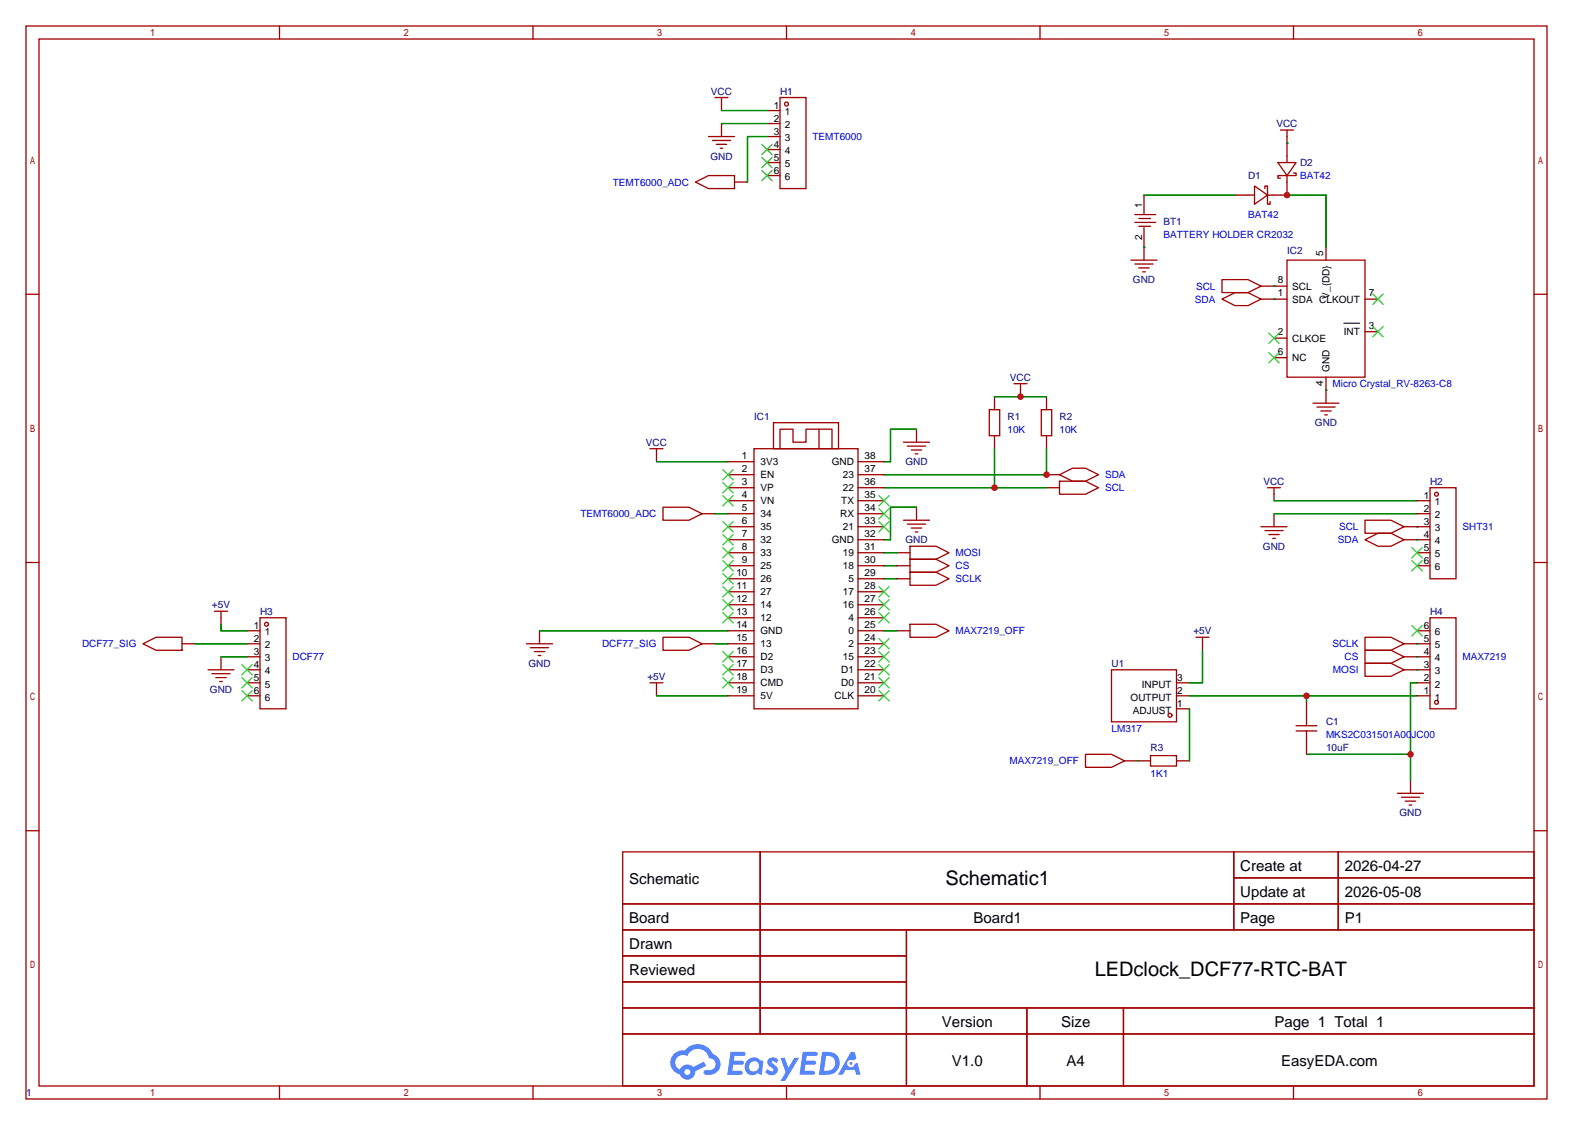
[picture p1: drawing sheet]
<svg xmlns="http://www.w3.org/2000/svg" width="307mm" height="220mm" viewBox="0 0 307 220" stroke-linecap="round" stroke-linejoin="round" font-family="sans-serif">
<g fill="none" stroke="#a10000" stroke-width=".25">
<path d="M5.1 5.1h297.2v209.5h-297.2zM7.6 7.6h292.1v204.5h-292.1zM54.6 5.1v2.5M104.1 5.1v2.5M153.7 5.1v2.5M203.2 5.1v2.5M252.7 5.1v2.5M5.1 57.5h2.5M299.7 57.5h2.6M5.1 109.9h2.5M299.7 109.9h2.6M5.1 162.2h2.5"/>
<path d="M121.7 166.4h178v45.7h-178zM121.7 176.5h178M148.5 166.4v35.5M241.1 166.4v15.2M241.1 171.4h58.6M261.5 166.4v15.2M299.7 162.2h2.6M121.7 181.6h178M121.7 186.7h55.4M121.7 196.8h178M121.7 191.8h55.4M177.1 181.6v30.5"/>
<path d="M200.6 196.8v15.3M219.5 196.8v15.3M54.6 212.1v2.5M104.1 212.1v2.5M121.7 201.9h178M153.7 212.1v2.5M203.2 212.1v2.5M252.7 212.1v2.5"/>
</g>
<g fill="#5487ff">
<path d="M150.2 206.8a1.3 1.3 0 0 1 1.9 .3l-.4 .6a.54 .54 0 0 0-.9-.3l.1 .3a1.58 1.58 0 0 1 1 1.5 1.43 1.43 0 0 1-2.4 .2l.5-.6a.64 .64 0 0 0 .5 .4 .64 .64 0 0 0 .7-.2l-.2-.3a1.35 1.35 0 0 1-.9-1.7z"/>
<path d="M152.5 206.6h.8l.7 2 1.2-2h.9l-2.7 4.5h-.9l1-1.6z"/>
<path d="M142.7 205.4h1.7a1.31 1.31 0 0 1 1.2 .2 .4 .4 0 0 1-.3 .6h-1.8l-.1 .9h1.6a.4 .4 0 0 1 .4 .5 .4 .4 0 0 1-.5 .3h-1.6l-.2 1.2h.8a1.23 1.23 0 0 1 1.2 .2 .39 .39 0 0 1-.4 .6h-2.6z"/>
<path d="M156.8 205.4h1.7a1.32 1.32 0 0 1 1.2 .2 .39 .39 0 0 1-.3 .6h-1.8l-.1 .9h1.6a.4 .4 0 0 1 .4 .5 .4 .4 0 0 1-.4 .3h-1.7l-.2 1.2h.8a1.23 1.23 0 0 1 1.2 .2 .39 .39 0 0 1-.4 .6h-2.6z"/>
<path d="M166.2 205.4h.8l.3 1.4-.6 .3a.75 .75 0 0 0-1.1 .3 .75 .75 0 0 0 .5 1.1 .75 .75 0 0 0 .9-.7l.5-.3 .6 2.4h-.8l-.3-1h-1.8l-.5 1h-1z"/>
<path d="M160.6 205.4l-.6 4.5h1.4a2.27 2.27 0 0 0 2.7-2.3 2.27 2.27 0 0 0-2.7-2.2zM161.4 206.2a1.5 1.5 0 0 1 1.8 1.5 1.5 1.5 0 0 1-1.9 1.4h-.3z"/>
<path d="M146.1 207.1a1.6 1.6 0 0 0-.4 2.2 1.6 1.6 0 0 0 2.3 .2l.8 .4 .3-2.5-.1-.2-.5-.1a1.58 1.58 0 0 0-2.4 0zM146.7 207.6a.99 .99 0 0 1 1.6 .3 .99 .99 0 0 1-.9 1.3 .94 .94 0 0 1-1-.5 .94 .94 0 0 1 .3-1.1z"/>
<path d="M131.7 205.8a2.37 2.37 0 0 0 1.1 4 1.54 1.54 0 0 0 1.8 1 1.54 1.54 0 0 0 1.2-1.6l2.2-1.1-.5-.7-2 1a1.57 1.57 0 0 0-2.7 .5 1.5 1.5 0 0 1-.7-2.1 1.5 1.5 0 0 1 2.2-.5 2.23 2.23 0 0 1 2.3-1.5 2.23 2.23 0 0 1 2 1.9 1.16 1.16 0 0 1 1.2 1.1 1.16 1.16 0 0 1-1.1 1.2h-.7a.47 .47 0 0 0-.5 .4 .47 .47 0 0 0 .4 .5 2.17 2.17 0 0 0 2.5-.9 2.17 2.17 0 0 0-.3-2.7l-.8-.4a3.2 3.2 0 0 0-5.5-.8l-1.1 .1zM133.7 209.4a.6 .6 0 0 1 1.2 0 .6 .6 0 0 1-1.2 0z"/>
<circle cx="166.3" cy="207.7" r=".28"/>
</g>
<g fill="none" stroke="#a10000" stroke-width=".25">
<path d="M139.7 19h2.5M141 19v2.6M152.4 19h5.1v17.8h-5.1zM135.9 35.6l2.5-1.3h5.1v2.5h-5.1zM138.4 26.7h5.1M139.2 27.4h3.5M140 28.2h2M140.7 29h.5M141 24.1v2.6M143.5 35.6h2.5M149.9 21.6h2.5M149.9 24.1h2.5"/>
<path d="M149.9 26.7h2.5M149.9 29.2h2.5M149.9 31.8h2.5M149.9 34.3h2.5M223.5 38.1v3.8M241.3 38.1h3.8M245.1 36.3l2.5 1.8-2.5 1.8zM247.1 36.8v-.5h.5v3.6h.6v-.5M249.7 31.8h3.5l-1.7 2.5zM250.2 25.4h2.5M251.5 34.3v3.8h-3.9M251.5 25.4v6.4"/>
<path d="M252.7 33.8h.5v.5h-3.5v.5h.5M221 50.8h5.1M221.7 51.6h3.6M221.7 41.9h4.1M221.7 43.4h4.1M222.5 52.3h2M222.5 42.7h2.3M222.5 44.2h2.3M223.3 53.1h.5M223.5 44.4v6.4M238.8 58.4l2.5-1.3h2.5l2.6 1.3-2.6 1.3h-2.5zM238.8 54.6h5l2.6 1.3-2.6 1.2h-5z"/>
<path d="M246.4 55.9h5.1M246.4 58.4h5.1M251.5 50.8h15.2v22.9h-15.2zM259.1 48.3v2.5M266.7 58.4h2.5M194.3 77.5v2.5M198.1 74.9h2.6M199.4 74.9v2.6M204.5 77.5v2.5M248.9 66h2.6M248.9 69.8h2.6M256.5 78.7h5.1"/>
<path d="M257.3 79.5h3.6M259.1 73.7v5M266.7 64.8h2.5M127 87.6h2.5M128.3 87.6v2.6M129.5 99.1h5.1l2.6 1.2-2.6 1.3h-5.1zM142.2 95.2h5.1M142.2 92.7h5.1M142.2 97.8h5.1M142.2 90.2h5.1M147.3 87.6h20.3v50.8h-20.3zM151.1 82.5h12.7v5.1h-12.7z"/>
<path d="M152.4 87.6v-3.8h2.5v2.6h2.6v-2.6h5.1v3.8M160 83.8v3.8M167.6 95.2h5.1M167.6 92.7h5.1M167.6 97.8h5.1M167.6 90.2h5.1M176.5 86.4h5.1M177.3 87.1h3.5M178.1 87.9h2M178.8 88.6h.5M179.1 83.8v2.6M179.1 99.1v2.5"/>
<path d="M193.3 80h2v5.1h-2zM194.3 85.1v2.5M203.5 80h2v5.1h-2zM204.5 85.1v2.5M204.5 95.2h2.5M204.5 92.7h2.5M207 94h5.1l2.5 1.2-2.5 1.3h-5.1zM207 92.7l2.5-1.3h2.6l2.5 1.3-2.5 1.3h-2.6zM247.6 95.2h2.6M248.9 95.2v2.6M258.1 80.3h2M258.8 81h.5"/>
<path d="M276.9 97.8h2.5M279.4 95.2h5.1v17.8h-5.1zM41.9 119.4h2.5M43.2 119.4v2.5M137.2 100.3h2.5M142.2 102.9h5.1M142.2 105.4h5.1M142.2 100.3h5.1M142.2 107.9h5.1M142.2 110.5h5.1M142.2 113h5.1M142.2 115.6h5.1"/>
<path d="M142.2 118.1h5.1M167.6 102.9h5.1M167.6 105.4h5.1M167.6 100.3h5.1M167.6 107.9h5.1M167.6 110.5h5.1M167.6 113h5.1M167.6 115.6h5.1M167.6 118.1h5.1M175.3 107.9h2.5M175.3 110.5h2.5M175.3 113h2.5"/>
<path d="M176.5 101.6h5.1M177.3 102.4h3.5M177.8 111.8h5.1l2.5 1.2-2.5 1.3h-5.1zM177.8 109.2h5.1l2.5 1.3-2.5 1.3h-5.1zM177.8 106.7h5.1l2.5 1.2-2.5 1.3h-5.1zM178.1 103.1h2M178.8 103.9h.5M246.4 102.9h5.1M247.1 103.6h3.6M247.9 104.4h2M248.7 105.2h.5M248.9 100.3v2.6"/>
<path d="M266.7 101.6h5.1l2.5 1.3-2.5 1.2h-5.1zM266.7 105.4l2.5-1.3h2.6l2.5 1.3-2.5 1.3h-2.6zM274.3 102.9h5.1M274.3 105.4h5.1M276.9 100.3h2.5M276.9 107.9h2.5M276.9 110.5h2.5M27.9 125.7l2.6-1.2h5.1v2.5h-5.1zM35.6 125.7h2.5M40.6 130.8h5.1M41.4 131.6h3.6M42.2 132.3h2"/>
<path d="M42.9 133.1h.5M43.2 128.3v2.5M48.3 133.3h2.5M48.3 135.9h2.5M48.3 125.7h2.5M48.3 128.3h2.5M48.3 130.8h2.5M48.3 123.2h2.5M50.8 120.6h5.1v17.8h-5.1zM102.9 125.7h5M103.6 126.5h3.6M104.4 127.3h2"/>
<path d="M105.2 128h.5M105.4 123.2v2.5M127 133.3h2.5M128.3 133.3v2.6M129.5 124.5h5.1l2.6 1.2-2.6 1.3h-5.1zM137.2 125.7h2.5M142.2 133.3h5.1M142.2 135.9h5.1M142.2 125.7h5.1M142.2 128.3h5.1M142.2 130.8h5.1M142.2 123.2h5.1"/>
<path d="M142.2 120.6h5.1M167.6 133.3h5.1M167.6 135.9h5.1M167.6 125.7h5.1M167.6 128.3h5.1M167.6 130.8h5.1M167.6 123.2h5.1M167.6 120.6h5.1M175.3 123.2h2.5M177.8 121.9h5.1l2.5 1.3-2.5 1.3h-5.1zM217.2 130.8h12.7v10.2h-12.7zM229.9 133.3h2.5"/>
<path d="M229.9 135.9h2.5M229.9 138.4h2.5M233.7 124.5h2.5M234.9 124.5v2.5M255.3 137.2v4.5M266.7 124.5h5.1l2.5 1.2-2.5 1.3h-5.1zM266.7 127h5.1l2.5 1.3-2.5 1.2h-5.1zM266.7 129.5h5.1l2.5 1.3-2.5 1.3h-5.1zM274.3 125.7h5.1M274.3 128.3h5.1M274.3 130.8h5.1M276.9 133.3h2.5"/>
<path d="M276.9 135.9h2.5M276.9 123.2h2.5M279.4 120.6h5.1v17.8h-5.1zM212.1 147.3h5.1l2.5 1.3-2.5 1.3h-5.1zM219.7 148.6h5.1M224.8 147.6h5.1v2h-5.1zM229.9 148.6h2.5M253.2 142.7h4.1M253.2 141.7h4.1M255.3 142.7v4.6M273 154.9h5.1M273.8 155.7h3.6"/>
<path d="M274.6 156.5h2M275.3 157.2h.5M275.6 152.4v2.5"/>
<circle cx="153.7" cy="20.3" r=".38"/>
<circle cx="280.7" cy="96.5" r=".38"/>
<circle cx="52.1" cy="121.9" r=".38"/>
<circle cx="228.6" cy="139.7" r=".38"/>
<circle cx="280.7" cy="137.2" r=".38"/>
</g>
<g fill="none" stroke="#008700" stroke-width=".25">
<path d="M141 21.6h8.9M141 24.1h8.9M149.9 26.7h-3.9v8.9M223.5 38.1h17.8M251.5 27.9h.1M251.5 38.1h7.6v10.2M223.5 48.3h.1M248.9 55.9h.1M248.9 58.4h.1M194.3 77.5h10.2M259.1 76.2h.1M128.3 90.2h13.9"/>
<path d="M172.7 95.2h31.8M179.1 83.8h-5.1v6.4h-1.3M179.1 99.1h-5.1v6.3h-1.3M194.3 87.6v7.6M204.5 87.6v5.1h-31.8M248.9 97.8h28M139.7 100.3h2.5M172.7 110.5h2.6M172.7 113h2.6M172.7 107.9h2.6M248.9 100.3h28M276.9 102.9h.1"/>
<path d="M276.9 105.4h.1M38.1 125.7h10.2M43.2 121.9v1.3h5.1M43.2 128.3h5.1M105.4 123.2h36.8M128.3 135.9h13.9M139.7 125.7h2.5M172.7 123.2h2.6M232.4 135.9h44.5M232.4 138.4v10.2M234.9 127v6.3h-2.5M255.3 135.9v1.3"/>
<path d="M276.9 125.7h.1M276.9 128.3h.1M276.9 130.8h.1M276.9 133.3h-1.3v19.1M222.2 148.6h.1M255.3 147.3h20.3"/>
</g>
<g fill="none" stroke="#3c3" stroke-width=".25">
<path d="M148.8 28.2l2.1 2M148.8 30.7l2.1 2.1M148.8 33.3l2.1 2M150.9 28.2l-2.1 2M150.9 30.7l-2.1 2.1M150.9 33.3l-2.1 2M268.2 57.4l2.1 2M270.3 57.4l-2.1 2M247.9 65l2 2.1M247.9 68.8l2 2.1M249.9 65l-2 2.1M249.9 68.8l-2 2.1"/>
<path d="M268.2 63.8l2.1 2M270.3 63.8l-2.1 2M141.2 96.8l2.1 2M141.2 94.2l2.1 2.1M141.2 91.7l2.1 2M143.3 96.8l-2.1 2M143.3 94.2l-2.1 2.1M143.3 91.7l-2.1 2M171.7 96.8l2 2M171.7 99.3l2 2M173.7 96.8l-2 2M173.7 99.3l-2 2"/>
<path d="M141.2 119.6l2.1 2.1M141.2 117.1l2.1 2M141.2 114.6l2.1 2M141.2 112l2.1 2M141.2 109.5l2.1 2M141.2 106.9l2.1 2.1M141.2 104.4l2.1 2M141.2 101.9l2.1 2M143.3 119.6l-2.1 2.1M143.3 117.1l-2.1 2M143.3 114.6l-2.1 2M143.3 112l-2.1 2"/>
<path d="M143.3 109.5l-2.1 2M143.3 106.9l-2.1 2.1M143.3 104.4l-2.1 2M143.3 101.9l-2.1 2M171.7 101.9l2 2M171.7 114.6l2 2M171.7 117.1l2 2M171.7 119.6l2 2.1M173.7 101.9l-2 2M173.7 114.6l-2 2M173.7 117.1l-2 2M173.7 119.6l-2 2.1"/>
<path d="M275.8 106.9l2.1 2.1M275.8 109.5l2.1 2M277.9 106.9l-2.1 2.1M277.9 109.5l-2.1 2M47.2 129.8l2.1 2M47.2 132.3l2.1 2.1M47.2 134.9l2.1 2M49.3 132.3l-2.1 2.1M49.3 134.9l-2.1 2M49.3 129.8l-2.1 2M141.2 132.3l2.1 2.1M141.2 129.8l2.1 2"/>
<path d="M141.2 127.3l2.1 2M143.3 127.3l-2.1 2M143.3 129.8l-2.1 2M143.3 132.3l-2.1 2.1M171.7 124.7l2 2M171.7 127.3l2 2M171.7 129.8l2 2M171.7 132.3l2 2.1M171.7 134.9l2 2M173.7 124.7l-2 2M173.7 127.3l-2 2M173.7 129.8l-2 2"/>
<path d="M173.7 132.3l-2 2.1M173.7 134.9l-2 2M275.8 122.2l2.1 2M277.9 122.2l-2.1 2"/>
</g>
<path d="M262.5 63.1h3.2" fill="none" stroke="#000" stroke-width=".2"/>
<g fill="#c00">
<circle cx="194.3" cy="95.2" r=".63"/>
<circle cx="204.5" cy="92.7" r=".63"/>
<circle cx="199.4" cy="77.5" r=".63"/>
<circle cx="255.3" cy="135.9" r=".63"/>
<circle cx="275.6" cy="147.3" r=".63"/>
<circle cx="251.5" cy="38.1" r=".63"/>
</g>
<g font-size="3.9">
<text x="184.7" y="172.9">Schematic1</text>
<text x="213.9" y="190.6">LEDclock_DCF77-RTC-BAT</text>
</g>
<g font-size="2.9">
<text x="122.9" y="172.7">Schematic</text>
<text x="242.3" y="170.1">Create at</text>
<text x="262.7" y="170.1">2026-04-27</text>
<text x="242.3" y="175.2">Update at</text>
<text x="262.7" y="175.2">2026-05-08</text>
<text x="122.9" y="180.3">Board</text>
<text x="122.9" y="185.4">Drawn</text>
<text x="190.2" y="180.3">Board1</text>
<text x="242.3" y="180.3">Page</text>
<text x="262.7" y="180.3">P1</text>
<text x="122.9" y="190.5">Reviewed</text>
<text x="184" y="200.6">Version</text>
<text x="207.3" y="200.6">Size</text>
<text x="249" y="200.6">Page 1 Total 1</text>
<text x="186" y="208.2">V1.0</text>
<text x="208.4" y="208.2">A4</text>
<text x="250.3" y="208.2">EasyEDA.com</text>
</g>
<g font-size="2" fill="#000080">
<text x="138.9" y="18.5">VCC</text>
<text x="152.4" y="18.5">H1</text>
<text x="249.4" y="24.8">VCC</text>
<text x="138.8" y="31.2">GND</text>
<text x="243.8" y="35">D1</text>
<text x="254" y="32.4">D2</text>
<text x="227.3" y="43.9">BT1</text>
<text x="251.5" y="49.6">IC2</text>
<text x="221.4" y="55.3">GND</text>
<text x="197.3" y="74.3">VCC</text>
<text x="147.3" y="82">IC1</text>
<text x="196.8" y="82">R1</text>
<text x="207" y="82">R2</text>
<text x="256.9" y="83.2">GND</text>
<text x="126.2" y="87">VCC</text>
<text x="176.9" y="90.9">GND</text>
<text x="246.9" y="94.7">VCC</text>
<text x="279.4" y="94.7">H2</text>
<text x="176.9" y="106.1">GND</text>
<text x="246.8" y="107.4">GND</text>
<text x="41.4" y="118.8">+5V</text>
<text x="50.8" y="120.1">H3</text>
<text x="233.2" y="123.9">+5V</text>
<text x="279.4" y="120.1">H4</text>
<text x="103.2" y="130.2">GND</text>
<text x="217.2" y="130.2">U1</text>
<text x="41" y="135.3">GND</text>
<text x="126.5" y="132.8">+5V</text>
<text x="259.1" y="141.7">C1</text>
<text x="224.8" y="146.7">R3</text>
<text x="259.1" y="146.7">10uF</text>
<text x="273.4" y="159.4">GND</text>
<text x="5.1" y="214">1</text>
</g>
<g font-size="2">
<text x="151.2" y="21.2">1</text>
<text x="151.2" y="23.8">2</text>
<text x="153.3" y="22.5">1</text>
<text x="151.2" y="26.3">3</text>
<text x="151.2" y="28.9">4</text>
<text x="153.3" y="25">2</text>
<text x="153.3" y="27.6">3</text>
<text x="151.2" y="31.4">5</text>
<text x="151.2" y="33.9">6</text>
<text x="153.3" y="30.1">4</text>
<text x="153.3" y="32.7">5</text>
<text x="153.3" y="35.2">6</text>
<text x="223.2" y="40.6" transform="rotate(-90 223.2 40.6)">1</text>
<text x="223.2" y="46.8" transform="rotate(-90 223.2 46.8)">2</text>
<text x="258.5" y="50.1" transform="rotate(-90 258.5 50.1)">5</text>
<text x="249.6" y="55.3">8</text>
<text x="249.6" y="57.8">1</text>
<text x="252.5" y="56.6">SCL</text>
<text x="252.5" y="59.1">SDA CLKOUT</text>
<text x="259.8" y="58.3" transform="rotate(-90 259.8 58.3)">V_{DD}</text>
<text x="267.4" y="57.8">7</text>
<text x="249.6" y="65.5">2</text>
<text x="262.5" y="65.5">INT</text>
<text x="267.4" y="64.2">3</text>
<text x="249.6" y="69.3">6</text>
<text x="252.5" y="66.7">CLKOE</text>
<text x="252.5" y="70.5">NC</text>
<text x="258.5" y="75.5" transform="rotate(-90 258.5 75.5)">4</text>
<text x="259.8" y="72.6" transform="rotate(-90 259.8 72.6)">GND</text>
<text x="145" y="89.6">1</text>
<text x="168.9" y="89.6">38</text>
<text x="145" y="94.7">3</text>
<text x="145" y="92.1">2</text>
<text x="148.6" y="95.9">VP</text>
<text x="148.6" y="93.4">EN</text>
<text x="148.6" y="90.9">3V3</text>
<text x="162.5" y="90.9">GND</text>
<text x="164.7" y="93.4">23</text>
<text x="164.7" y="95.9">22</text>
<text x="168.9" y="92.1">37</text>
<text x="168.9" y="94.7">36</text>
<text x="145" y="99.7">5</text>
<text x="145" y="97.2">4</text>
<text x="148.6" y="101">34</text>
<text x="148.6" y="98.5">VN</text>
<text x="164.2" y="101">RX</text>
<text x="164.4" y="98.5">TX</text>
<text x="168.9" y="97.2">35</text>
<text x="168.9" y="99.7">34</text>
<text x="278.2" y="97.4">1</text>
<text x="278.2" y="100">2</text>
<text x="280.3" y="98.7">1</text>
<text x="280.3" y="101.2">2</text>
<text x="145" y="107.4">8</text>
<text x="145" y="104.8">7</text>
<text x="145" y="102.3">6</text>
<text x="148.6" y="106.1">32</text>
<text x="148.6" y="103.6">35</text>
<text x="162.5" y="106.1">GND</text>
<text x="164.7" y="103.6">21</text>
<text x="168.9" y="102.3">33</text>
<text x="168.9" y="104.8">32</text>
<text x="168.9" y="107.4">31</text>
<text x="278.2" y="102.5">3</text>
<text x="278.2" y="105.1">4</text>
<text x="278.2" y="107.6">5</text>
<text x="280.3" y="103.8">3</text>
<text x="280.3" y="106.3">4</text>
<text x="143.9" y="112.4">10</text>
<text x="145" y="109.9">9</text>
<text x="148.6" y="113.7">26</text>
<text x="148.6" y="111.2">25</text>
<text x="148.6" y="108.6">33</text>
<text x="164.7" y="108.6">19</text>
<text x="164.7" y="111.2">18</text>
<text x="165.8" y="113.7">5</text>
<text x="168.9" y="109.9">30</text>
<text x="168.9" y="112.4">29</text>
<text x="278.2" y="110.1">6</text>
<text x="280.3" y="108.9">5</text>
<text x="280.3" y="111.4">6</text>
<text x="143.9" y="117.5">12</text>
<text x="143.9" y="115">11</text>
<text x="148.6" y="118.8">14</text>
<text x="148.6" y="116.3">27</text>
<text x="164.7" y="116.3">17</text>
<text x="164.7" y="118.8">16</text>
<text x="168.9" y="115">28</text>
<text x="168.9" y="117.5">27</text>
<text x="49.6" y="122.8">1</text>
<text x="49.6" y="125.4">2</text>
<text x="51.7" y="124.1">1</text>
<text x="143.9" y="125.1">15</text>
<text x="143.9" y="122.6">14</text>
<text x="143.9" y="120.1">13</text>
<text x="148.6" y="123.9">GND</text>
<text x="148.6" y="121.3">12</text>
<text x="165.8" y="121.3">4</text>
<text x="165.8" y="123.9">0</text>
<text x="168.9" y="120.1">26</text>
<text x="168.9" y="122.6">25</text>
<text x="168.9" y="125.1">24</text>
<text x="278.2" y="125.4">5</text>
<text x="278.2" y="122.8">6</text>
<text x="280.3" y="124.1">6</text>
<text x="49.6" y="127.9">3</text>
<text x="49.6" y="130.5">4</text>
<text x="51.7" y="126.6">2</text>
<text x="51.7" y="129.2">3</text>
<text x="51.7" y="131.7">4</text>
<text x="143.9" y="130.2">17</text>
<text x="143.9" y="127.7">16</text>
<text x="148.6" y="131.5">D3</text>
<text x="148.6" y="129">D2</text>
<text x="148.6" y="126.4">13</text>
<text x="164.4" y="131.5">D1</text>
<text x="164.7" y="129">15</text>
<text x="165.8" y="126.4">2</text>
<text x="168.9" y="127.7">23</text>
<text x="168.9" y="130.2">22</text>
<text x="278.2" y="130.5">3</text>
<text x="278.2" y="127.9">4</text>
<text x="280.3" y="131.7">3</text>
<text x="280.3" y="129.2">4</text>
<text x="280.3" y="126.6">5</text>
<text x="49.6" y="133">5</text>
<text x="49.6" y="135.5">6</text>
<text x="51.7" y="134.3">5</text>
<text x="51.7" y="136.8">6</text>
<text x="143.9" y="135.3">19</text>
<text x="143.9" y="132.8">18</text>
<text x="148.6" y="136.6">5V</text>
<text x="148.6" y="134">CMD</text>
<text x="163.1" y="136.6">CLK</text>
<text x="164.4" y="134">D0</text>
<text x="168.9" y="132.8">21</text>
<text x="168.9" y="135.3">20</text>
<text x="220.9" y="136.8">OUTPUT</text>
<text x="223.1" y="134.3">INPUT</text>
<text x="230" y="133">3</text>
<text x="230" y="135.5">2</text>
<text x="278.2" y="135.5">1</text>
<text x="278.2" y="133">2</text>
<text x="280.3" y="136.8">1</text>
<text x="280.3" y="134.3">2</text>
<text x="221.3" y="139.3">ADJUST</text>
<text x="230" y="138.1">1</text>
</g>
<g font-size="2" fill="#00f">
<text x="158.7" y="27.4">TEMT6000</text>
<text x="254" y="35">BAT42</text>
<text x="119.7" y="36.2">TEMT6000_ADC</text>
<text x="227.3" y="46.4">BATTERY HOLDER CR2032</text>
<text x="243.8" y="42.6">BAT42</text>
<text x="233.5" y="59.1">SDA</text>
<text x="233.7" y="56.6">SCL</text>
<text x="260.3" y="75.6">Micro Crystal_RV-8263-C8</text>
<text x="196.8" y="84.5">10K</text>
<text x="207" y="84.5">10K</text>
<text x="215.9" y="95.9">SCL</text>
<text x="215.9" y="93.4">SDA</text>
<text x="113.4" y="101">TEMT6000_ADC</text>
<text x="261.4" y="106.1">SDA</text>
<text x="261.6" y="103.6">SCL</text>
<text x="285.8" y="103.6">SHT31</text>
<text x="186.7" y="113.7">SCLK</text>
<text x="186.7" y="111.2">CS</text>
<text x="186.7" y="108.6">MOSI</text>
<text x="186.7" y="123.9">MAX7219_OFF</text>
<text x="16" y="126.4">DCF77_SIG</text>
<text x="57.1" y="129">DCF77</text>
<text x="117.6" y="126.4">DCF77_SIG</text>
<text x="260.3" y="126.4">SCLK</text>
<text x="260.4" y="131.5">MOSI</text>
<text x="262.7" y="129">CS</text>
<text x="285.8" y="129">MAX7219</text>
<text x="217.2" y="142.9">LM317</text>
<text x="197.2" y="149.3">MAX7219_OFF</text>
<text x="259.1" y="144.2">MKS2C031501A00JC00</text>
<text x="224.8" y="151.8">1K1</text>
</g>
</svg>
